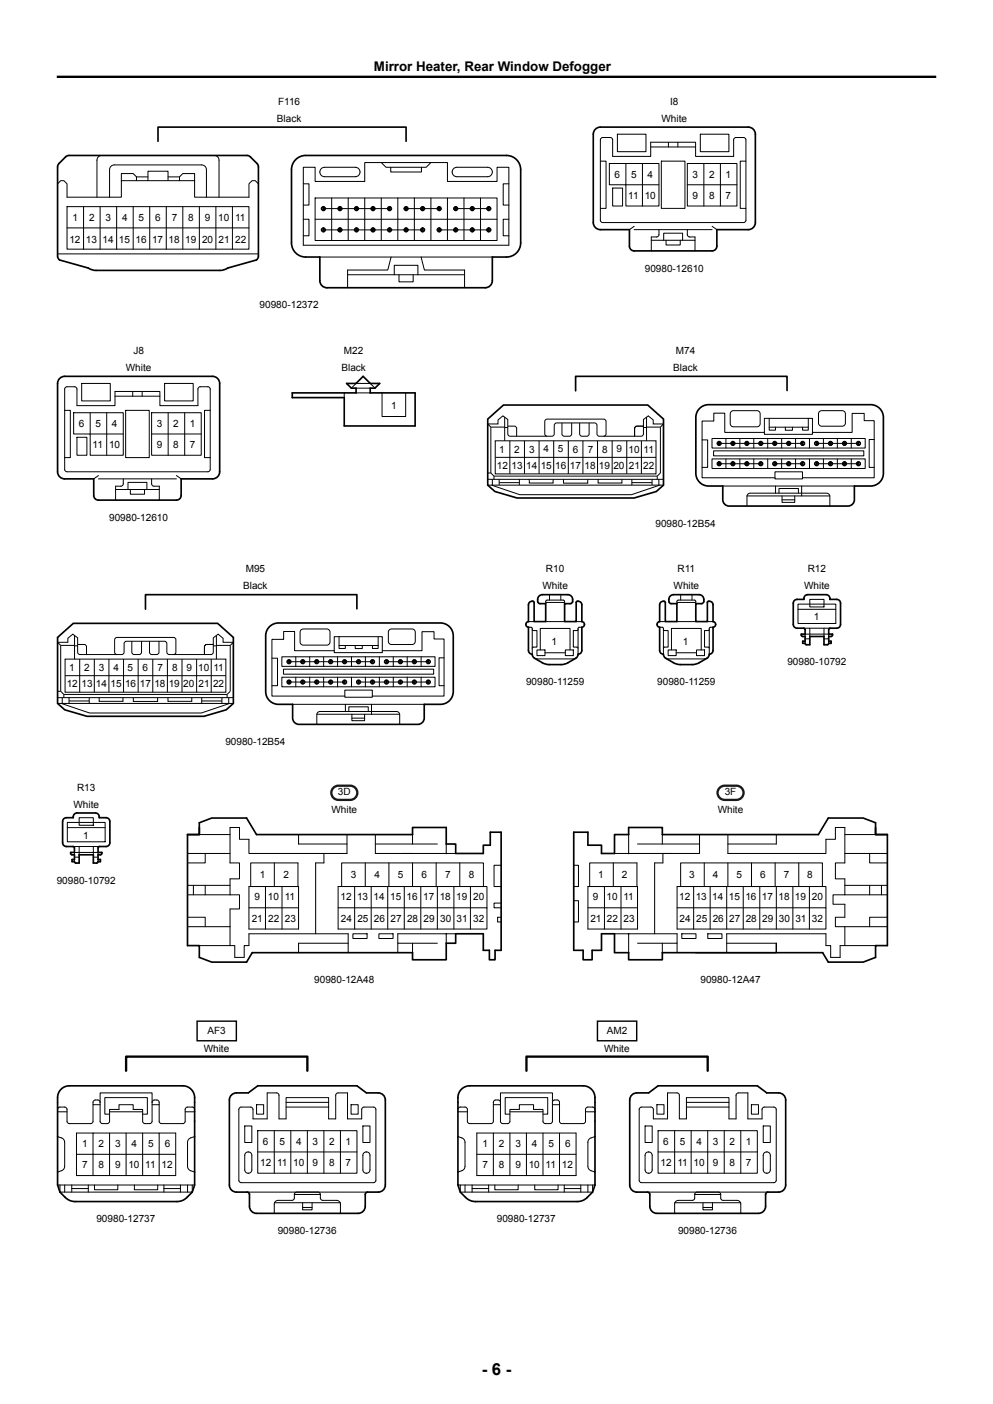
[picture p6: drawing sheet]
<svg xmlns="http://www.w3.org/2000/svg" width="210mm" height="297mm" viewBox="0 0 210 297" stroke-linecap="round" stroke-linejoin="round" font-family="sans-serif">
<g fill="none" stroke="#000" stroke-width=".21">
<path d="M12.2 38.9l.6-.7h.7l.7 .7v2.8h11.5v-3.5h15.5v3.5h11.5v-2.8l.6-.7h.7l.6 .7M21.5 32.9a1 1 0 0 0-1 1v7.8M28.9 38.2v-.8l-.7-.7h-2.5v1.5M28.9 37.4h2.4M31.3 38.2v-2h4.2v2M35.5 37.4h2.5M38 38.2v-.8l.7-.7h2.5v1.5M45.3 32.9a1 1 0 0 1 1 1v7.8M64.1 35.4h2.5v3h10.5v-4h17.5v4h10.5v-3h2.5v16.5h-43.5zM64.1 38.9h1.2v4.5h-1.2M67.9 35.7l.7-.3h6.5a1 1 0 0 1 1 1 1 1 0 0 1-1 1h-6.5a1 1 0 0 1-.9-.6 1 1 0 0 1 .2-1.1zM80.6 34.4l1 1h8.5l1-1"/>
<path d="M82.6 35.4v1h6.5v-1M95.9 35.7l.7-.3h6.5a1 1 0 0 1 1 1 1 1 0 0 1-1 1h-6.5a1 1 0 0 1-.9-.6 1 1 0 0 1 .2-1.1zM107.6 38.9h-1.2v4.5h1.2M127 34.1h1.2v10h-1.2M127 29.3l.5-.2h1.6l.4 .2 .1 3.8h8v-3h9.5v3h8l.1-3.8 .4-.2 1.9 .1 .2 .4v17.2l-.5 .3-30-.1-.2-.4zM128.9 34.6h10.5v9h-7v-4.5h-3.5zM129.6 39.8h2.1v3.8h-2.1zM130.6 28.4h6v3.7h-6zM132.4 34.6v4.5h7M135.9 34.6v9M137.6 31.1h9.5M139.9 34.1h5v10h-5z"/>
<path d="M141.4 30.1v1M143.4 30.1v1M145.4 34.6h10.4v9h-10.4zM145.4 39.1h10.4M148.1 28.4h6v3.7h-6zM148.9 34.6v9M152.4 34.6v9M157.7 34.1h-1.2v10h1.2M12.2 53.7h42.4M14.2 43.7h38.5v9h-38.5zM14.2 48.2h38.5M17.7 43.7v9"/>
<path d="M21.2 43.7v9M23.2 41.7v-5.8a1 1 0 0 1 1-1h18.5a1 1 0 0 1 1 1v5.8M24.7 43.7v9M28.2 43.7v9M31.7 43.7v9M35.2 43.7v9M38.7 43.7v9M42.2 43.7v9M45.7 43.7v9M49.2 43.7v9M64.1 46.4h1.2v3.5h-1.2M66.6 41.9h38.5v9h-38.5z"/>
<path d="M66.6 46.4h38.5M67.6 54.4h36.5M68.3 44.4v-.6h.2v.6M68.3 48.9v-.6h.2v.6M68.4 44.1h14M68.4 48.6h21M70.1 41.9v9M71.8 44.4v-.6h.2v.6M71.8 48.9v-.6h.2v.6M73.5 58.1h24.7M73.6 41.9v9M75.3 44.4v-.6h.2v.6"/>
<path d="M75.3 48.9v-.6h.2v.6M77.1 41.9v9M78.8 44.4v-.6h.2v.6M78.8 48.9v-.6h.2v.6M80.6 41.9v9M82.3 44.4v-.6h.2v.6M82.3 48.9v-.6h.2v.6M82.7 54.4l-.7 2.7h-8.5v3.8M83.4 58.1v-2h5v2M84.1 41.9v9M84.4 58.1v1.5h3v-1.5M85.8 44.4v-.6h.2v.6"/>
<path d="M85.8 48.9v-.6h.2v.6M85.9 44.1h7M87.6 41.9v9M89.1 54.4l.7 2.7h8.4v3.8M89.3 44.4v-.6h.2v.6M89.3 48.9v-.6h.2v.6M91.1 41.9v9M92.8 44.4v-.6h.2v.6M92.8 48.9v-.6h.2v.6M92.9 48.6h10.5M94.6 41.9v9M96.3 44.4v-.6h.2v.6"/>
<path d="M96.3 48.9v-.6h.2v.6M96.4 44.1h7M98.1 41.9v9M99.8 44.4v-.6h.2v.6M99.8 48.9v-.6h.2v.6M100.3 48.6a.45 .45 0 0 1-.6 .4 .45 .45 0 0 1-.2-.7 .45 .45 0 0 1 .8 .1v.2M100.3 44.1a.45 .45 0 0 0-.6-.4 .45 .45 0 0 0-.2 .7 .45 .45 0 0 0 .8 0v-.3M101.6 41.9v9M103.3 44.4v-.6h.2v.6M103.3 48.9v-.6h.2v.6M107.6 46.4h-1.2v3.5h1.2M134.1 47.9l-1 .7"/>
<path d="M134.1 48.6h16.5M137.7 50.8h9.3M139.4 48.6v1l-.3 .5h-1.4v3M140.4 50.8v-1.5h4v1.5M140.9 50.8v1h3v-1M145.4 48.6v1l.2 .5h1.4v3M150.6 47.9l1 .7M13.7 86.8h1.2v10h-1.2M13.7 82.1l.5-.3h1.6l.4 .3 .1 3.7h8v-3h9.5v3h8.1v-3.7l.5-.3 1.8 .1 .3 .4-.1 17.3-.4 .2-30.1-.1-.2-.4zM15.6 87.3h10.5v9h-7v-4.5h-3.5zM16.3 92.5h2.1v3.8h-2.1zM17.3 81.1h6v3.7h-6z"/>
<path d="M19.1 87.3v4.5h7M22.6 87.3v9M24.3 83.8h9.5M26.6 86.8h5v10h-5zM28.1 82.8v1M30.1 82.8v1M32.1 87.3h10.5v9h-10.5zM32.1 91.8h10.5M34.8 81.1h6.1v3.7h-6.1zM35.6 87.3v9M39.1 87.3v9M44.5 86.8h-1.2v10h1.2"/>
<path d="M72.8 83.1v1M74.3 82.1l1-1h3l1 1M75.3 83.1h3M75.3 82.1h3M80.8 83.1v5h5v-5M103.8 90.3l-.7-.6h2.2v-.9l1.1-.8 1 .7v3.1l.2 .4 .3 .1 9.1-.1 .2-.4 .1-2.1 .4-.2h8.3l.3 .5v2l.5 .3h8.8l.4-.3 .1-.2v-3.1l1-.7 1 .8v.9h2.2l-.6 .6M103.8 90.3h2.9M103.8 90.3v9.8M104.7 93.2h34v7h-34zM104.7 96.7h34M106.7 88.2v5M106.7 90.4h.7"/>
<path d="M107.4 90.1h1.4l.4 .3 .1 1.9M107.8 93.2v7M110.9 93.2v7M114 93.2v7M115.7 92.3l-.2-.1-.3-.4v-2.6l.1-.3 .4-.2h12.2l.3 .5v2.6l-.1 .2-.4 .3M117.1 93.2v7M118.8 89.5v2.3l.3 .4 .2 .1h1.1l.4-.3 .1-2.5M120.2 93.2v7M122.6 89.5v2.3l.2 .4 .3 .1h1l.4-.3 .1-2.5M123.3 93.2v7M126.4 93.2v7M129.5 93.2v7"/>
<path d="M132.5 93.2v7M135.6 93.2v7M136.1 90.1h-1.4l-.4 .3-.1 1.9M136.1 90.4h.6M136.7 90.3h3M136.7 88.2v5M139.7 90.3v9.8l-.7 .6M148.5 93.1h1.2v5.8h-1.2M150.6 92.8h32.4v2h-32.4zM150.6 97.1h32.4v2h-32.4zM150.9 95.4h31.8v1h-31.8zM152 94.1v-.6h.2v.6"/>
<path d="M152 98.4v-.6h.2v.6M152.1 98.1h8.8M152.1 93.8h17.6M153.5 92.8v2M153.5 97.1v2M154.6 87.1l.5-.2h5a.67 .67 0 0 1 .7 .6v2.1a.67 .67 0 0 1-.7 .7h-5a.67 .67 0 0 1-.7-.7v-2.1zM154.9 94.1v-.6h.2v.6M154.9 98.4v-.6h.2v.6M156.5 92.8v2M156.5 97.1v2M157.8 94.1v-.6h.2v.6M157.8 98.4v-.6h.2v.6"/>
<path d="M159.4 92.8v2M159.4 97.1v2M160.8 94.1v-.6h.2v.6M160.8 98.4v-.6h.2v.6M161.7 88.5h10.1v3.4h-10.1zM161.7 91.5h-8.4v-4.1h-2.3v1.7h-2.5v12h15.4M162.4 92.8v2M162.4 97.1v2M162.7 88.5v2.5h1.3v-.6M162.7 90.4h8.2M163.7 94.1v-.6h.2v.6M163.7 98.4v-.6h.2v.6"/>
<path d="M163.8 98.1h5.9M163.9 99.8h5.8v1.5h-5.8zM165.3 92.8v2M165.3 97.1v2M166.1 90.4v.6h1.5v-.6M166.7 94.1v-.6h.2v.6M166.7 98.4v-.6h.2v.6M168.2 92.8v2M168.2 97.1v2M169.6 94.1v-.6h.2v.6M169.6 98.4v-.6h.2v.6M170.9 88.5v2.5h-1.2v-.6"/>
<path d="M171.2 92.8v2M171.2 97.1v2M171.8 91.5h8.4v-4.1h2.6v1.6h2.1v12.1h-15.2M172.6 94.1v-.6h.2v.6M172.6 98.4v-.6h.2v.6M172.7 98.1h8.8M172.7 93.8h8.8M173.3 87.1l.5-.2h4.3a.67 .67 0 0 1 .7 .6v2a.68 .68 0 0 1-.7 .7h-4.3a.67 .67 0 0 1-.7-.7v-2zM174.1 92.8v2M174.1 97.1v2M175.5 94.1v-.6h.3v.6M175.5 98.4v-.6h.3v.6"/>
<path d="M177.1 92.8v2M177.1 97.1v2M178.5 94.1v-.6h.2v.6M178.5 98.4v-.6h.2v.6M180 92.8v2M180 97.1v2M181.4 94.1v-.6h.3v.6M181.4 98.4v-.6h.3v.6M184.9 93h-1.1v5.9h1.1M20.8 100.6l-1 .7M20.8 101.3h16.5M24.4 103.5h9.3"/>
<path d="M26.1 101.3v1l-.3 .5h-1.4v3M27.1 103.5v-1.5h4v1.5M27.6 103.5v1h3v-1M32.1 101.3v1l.2 .5h1.4v3M37.3 100.6l1 .7M103.1 101.4h37.2M103.1 102.6h37.2M103.1 100.1h.7M103.8 100.1l.7 .6M103.9 102.6l6 2h23.6l6-2M104.1 101.4v1.2M104.5 100.7h34.5"/>
<path d="M104.5 100.7v.7M105.6 101.4v1.2M105.6 102.1h4.2M109.8 101.4v1.2M111.9 101.4v.8h5.1v-.8M119.2 101.4v.8h5.1v-.8M126.5 101.4v.8h5v-.8M133.6 102.1h4.3M133.6 101.4v1.2M137.9 101.4v1.2M139 100.7v.7M139.3 101.4v1.2"/>
<path d="M152.9 102.8h27.8M158 107.1v-2.1a.68 .68 0 0 1 .6-.7h16.2a.68 .68 0 0 1 .7 .7v2.1M158 104.9h17.5M164 102.8v1.5M164.7 104.3v-1h4.1v1M165.4 104.9v1.4h2.7v-1.4M165.4 105.7h2.7M169.5 102.8v2.1M12.8 136.5l-.6-.6h2.2v-.9l1-.8 1 .7v3.1l.3 .4 .2 .1 9.1-.1 .2-.4 .1-2.1 .4-.2h8.3l.3 .4 .1 2.1 .4 .3h8.8l.4-.3 .1-.2v-3.1l1-.7 1.1 .8v.9h2.2l-.7 .6M12.8 136.5h3M12.8 136.5v9.7M13.8 139.4h34v7h-34z"/>
<path d="M15.8 134.4v5M15.8 136.6h.6M16.4 136.3h1.4l.4 .3 .1 1.9M16.9 139.4v7M19.9 139.4v7M23 139.4v7M24.7 138.5l-.2-.1-.3-.4v-2.7l.1-.2 .4-.3 12.3 .1 .2 .4v2.7l-.1 .2-.4 .3M26.1 139.4v7M27.9 135.7v2.3l.2 .4 .3 .1h1l.5-.3v-2.5M29.2 139.4v7M31.6 135.7v2.3l.3 .4 .2 .1h1l.5-.3v-2.5M32.3 139.4v7"/>
<path d="M35.4 139.4v7M38.5 139.4v7M41.6 139.4v7M44.7 139.4v7M45.1 136.3h-1.4l-.4 .3-.1 1.9M45.1 136.6h.7M45.8 136.5h2.9M45.8 134.4v5M48.7 136.5v9.7l-.7 .7M57.5 139.2h1.2v5.9h-1.2M59.6 138.9h32.4v2.1h-32.4zM61.1 140h17.7"/>
<path d="M62.6 138.9v2.1M63.7 133.3l.4-.2h5a.67 .67 0 0 1 .7 .6v2.1a.67 .67 0 0 1-.7 .7h-5a.67 .67 0 0 1-.6-.7v-2.1zM65.5 138.9v2.1M68.4 138.9v2.1M70.7 134.7h10.2v3.4h-10.2zM70.7 137.7h-8.4v-4.1h-2.3v1.7h-2.5v11.9h15.4M71.4 138.9v2.1M71.7 134.7v2.5h1.3v-.6M71.7 136.6h8.3M74.3 138.9v2.1M75.1 136.6v.6h1.5v-.6M77.3 138.9v2.1"/>
<path d="M80 134.7v2.5h-1.2v-.6M80.2 138.9v2.1M80.9 137.7h8.3v-4.1h2.6v1.6h2.1v12h-15.2M81.7 140h8.9M82.3 133.2l.5-.1h4.3a.67 .67 0 0 1 .7 .6v2a.68 .68 0 0 1-.7 .6h-4.3a.67 .67 0 0 1-.7-.6v-2zM83.2 138.9v2.1M86.1 138.9v2.1M89.1 138.9v2.1M93.9 139.2h-1.1v5.9h1.1M111.8 132.7h.5l.3 .2v5.5M111.8 131.5h1.2M112.6 133.1l.2 .3h.8v3.5h-.8l-.2 .2"/>
<path d="M113.1 139.3l.5 .1h7.7l.5-.1M113.6 137.5h1.7v1.2h-1.7zM114.3 137.5v-4.6h6.3v4.6M115.3 138.1h4.3M115.4 127.7v-.6l.3-.2h3.4l.3 .2v.6M115.4 127.7l.3-.3h3.4l.3 .3M115.4 131.5h4M116.2 125.8v1.1M118.6 125.8v1.1M119.6 137.5h1.7v1.2h-1.7zM121.9 131.5h1.1M122.3 133.1l-.3 .3h-.7v3.5h.7l.3 .2"/>
<path d="M123 132.7h-.5l-.2 .2v5.5M139.6 132.7h.5l.2 .2v5.5M139.6 131.5h1.1M140.3 133.1l.3 .3h.7v3.5h-.7l-.3 .2M140.8 139.3l.5 .1h7.7l.5-.1M141.3 137.5h1.7v1.2h-1.7zM142 137.5v-4.6h6.3v4.6M143 138.1h4.3M143.1 127.7l.1-.6 .2-.2h3.4l.3 .2v.6M143.1 127.7l.3-.3h3.4l.3 .3M143.1 131.5h4M143.9 125.8v1.1"/>
<path d="M146.3 125.8v1.1M147.3 137.5h1.7v1.2h-1.7zM149.6 131.5h1.1M150 133.1l-.3 .3h-.7v3.5h.7l.3 .2M150.7 132.7h-.5l-.2 .2v5.5M168.8 127.8h8v4.1h-8zM168.8 128.9h8M170 132.9h5.6M170.3 135.1h1M170.3 134.6v-.5h5v.5M170.3 135.6v.5M171.3 126.8h3v1.6h-3z"/>
<path d="M171.3 132.9v1.7M174.3 132.9v1.7M174.3 135.1h1M175.3 135.6v.5M12.2 147.6h37.2M12.2 148.8h37.2M12.2 146.2h.6M12.8 146.2l.7 .7M13 148.8l5.9 2h23.7l6-2M13.2 147.6v1.2M13.5 146.9h34.5M13.5 146.9v.7"/>
<path d="M13.8 142.9h34M14.6 147.6v1.2M14.6 148.3h4.3M18.9 147.6v1.2M21 147.6v.8h5v-.8M28.2 147.6v.8h5.1v-.8M35.5 147.6v.8h5.1v-.8M42.7 148.3h4.2M42.7 147.6v1.2M46.9 147.6v1.2M48 146.9v.7M48.4 147.6v1.2"/>
<path d="M59.6 143.3h32.4v2h-32.4zM59.9 141.6h31.8v1h-31.8zM61 140.3v-.6h.2v.6M61 144.6v-.6h.2v.6M61.1 144.3h11.8M61.9 149h27.8M62.6 143.3v2M63.9 140.3v-.6h.2v.6M63.9 144.6v-.6h.2v.6M65.5 143.3v2M66.9 140.3v-.6h.2v.6M66.9 144.6v-.6h.2v.6"/>
<path d="M67 153.2v-2a.68 .68 0 0 1 .7-.7h16.2a.68 .68 0 0 1 .6 .7v2M67 151.1h17.5M68.4 143.3v2M69.8 140.3v-.6h.2v.6M69.8 144.6v-.6h.2v.6M71.4 143.3v2M72.8 140.3v-.6h.2v.6M72.8 144.6v-.6h.2v.6M72.9 146h5.8v1.5h-5.8zM73 149v1.5M73.8 150.5v-1h4.1v1M74.3 143.3v2"/>
<path d="M74.4 151.1v1.4h2.7v-1.4M74.4 151.9h2.7M75.7 140.3v-.6h.2v.6M75.7 144.6v-.6h.2v.6M75.8 144.3h14.8M77.3 143.3v2M78.6 149v2.1M78.7 140.3v-.6h.2v.6M78.7 144.6v-.6h.2v.6M80.2 143.3v2M81.6 140.3v-.6h.2v.6M81.6 144.6v-.6h.2v.6"/>
<path d="M83.2 143.3v2M84.6 140.3v-.6h.2v.6M84.6 144.6v-.6h.2v.6M86.1 143.3v2M87.5 140.3v-.6h.2v.6M87.5 144.6v-.6h.2v.6M89.1 143.3v2M90.5 140.3v-.6h.2v.6M90.5 144.6v-.6h.2v.6M14.2 174h8v4.1h-8zM14.2 175.1h8M15.4 179.1h5.6"/>
<path d="M16.7 173h3v1.6h-3zM16.7 179.1v1.7M19.7 179.1v1.7M42.2 176.5h6.4M63.1 176.5v2h10.3M73.4 176.5v4h-20.8v-3h-2v-2.5h-2v7.5h2v3.4h-2v3.4M79.4 176.5v4h17M79.4 178.5h13.1M87.2 176.5v2M94.4 178.5v2M132.9 176.5v4M134.8 178.5h13.1"/>
<path d="M140.1 176.5v2M147.9 176.5v4h-17.9M153.9 176.5v4h20.8v-3h2v-2.5h2v7.5h-2v3.4h2v3.4M164.2 176.5v2h-10.3M178.7 176.5h6.5M15.7 180.8v-.5h5v.5M15.7 181.8v.5M15.7 181.3h1M19.7 181.3h1M20.7 181.8v.5M39.7 194h3.7v2M39.7 180.5h8.9"/>
<path d="M39.7 196h8.9M39.7 187.3h8.9M39.7 189.3h8.9M40.9 187.3v2M43.4 180.5v2h-3.7M43.4 187.3v2M48.6 189.3h2v3h-2v7.7M52.6 187.5h10.5v9h-10.5zM52.6 192h10.5M53 187.5v-5h10v5M56.1 187.5v9M58 182.5v5"/>
<path d="M59.6 187.5v9M68.5 180.5v2h-1.7v15M71.5 192h31.5v4.5h-31.5v-9h31.5v4.5M72.3 187.5v-5h29.9v5M73.6 199.5h-10.5v2M74.6 197.5h3v1h-3zM75 187.5v9M77.2 182.5v5M78.5 187.5v9M80.1 197.5h3v1h-3zM82 187.5v9M82.2 182.5v5"/>
<path d="M84.1 199.5v2M85.5 187.5v9M86.1 180.5h.1M87.2 182.5v5M87.2 199.5v2M89 187.5v9M92.2 182.5v5M92.5 187.5v9M94.4 197.5v2M96 187.5v9M96.4 197.5h-12.3v2h8.4M97.2 182.5v5"/>
<path d="M99.5 187.5v9M106 183h-1.5v4.5h1.5M106 191h-1.5v1h1.5M106 194h-.8v1h.8M121.3 190.5h1v4.5h-1M121.3 183h1v4.5h-1M124.3 187.5h10.5v9h-10.5zM124.3 192h10.5M124.7 187.5v-5h10v5M127.8 187.5v9M129.7 182.5v5M130 197.5h13.2v2h-8.4"/>
<path d="M131.3 187.5v9M132.9 197.5v4M140.1 199.5v2M140.2 180.5v2h-1.8v15M141.2 180.5h.1M143.2 192h31.5v4.5h-31.5v-9h31.5v4.5M143.2 199.5v2M143.9 187.5v-5h30v5M144.2 197.5h3v1h-3zM146.7 187.5v9M148.9 182.5v5M149.7 197.5h3v1h-3z"/>
<path d="M150.2 187.5v9M153.7 199.5h10.5M153.7 187.5v9M153.9 182.5v5M157.2 187.5v9M158.9 182.5v5M160.7 187.5v9M163.9 182.5v5M164.2 199.5v2h-17.1M164.2 187.5v9M164.2 199.5v2M167.7 187.5v9"/>
<path d="M168.9 182.5v5M171.2 187.5v9M178.7 189.3h-2.5v2h2.5v2.7h-2v2h2M178.7 180.5h9M178.7 196h9M178.7 187.3h9M178.7 189.3h9M178.7 196v4M183.9 180.5v2h3.8M183.9 187.3v2M186.4 187.3v2M187.7 194h-3.8v2"/>
<path d="M42.2 200h7.4v2.5h2v-2.5h1v-2.5h21v4M185.2 200h-7.5v2.5h-2v-2.5h-1v-2.5h-21v4M12.2 235.2h2M19.7 239.7h-3.5v9h3.5M19.7 233.7h1.5M21.2 233.2v4l.2 .4 1.3 .1 .4-.3 .1-2.7h2v-1h3v1h2v2.5v.2l.5 .3h1l.4-.3 .1-4.2M21.2 233.2l-.1-.3a.97 .97 0 0 0-1.4 0v4.3l-.3 .4-.2 .1-4.8-.1-.2-.4-.1-2.8-.4-.2h-1l-.5 .2v.3M21.2 233.2v-2h11v2M23.2 235.7h-1v-3.5h9v3.5h-1M23.2 239.7v9M23.2 235.2h7M26.7 239.7v9"/>
<path d="M30.2 239.7v9M32.2 233.2v-.3a.97 .97 0 0 1 1.4 0l.1 4.3 .2 .4 .3 .1 4.7-.1 .3-.4v-2.8l.5-.2h1l.4 .2 .1 .3M32.2 233.7h1.5M33.7 239.7h3.5v9h-3.5M39.2 235.2h2M50.6 234.4l.4-.2 2.3 .1 .2 .4v2h3v-5.5h2l.4 .2 .1 5.3h1.5v-4.5h9v4.5h1.5v-5l.1-.3 .4-.2h2v5.5h3v-2l.2-.4h2.5l.3 .4-.1 15.2-.4 .3-28.2-.1-.3-.4zM51.8 238.2h1.5v3.5h-1.5zM54.3 233.7h1.5v2h-1.5zM54.5 239.2h21v9h-21zM58 239.2v9M60.5 234.2h9M60.5 233.2h9"/>
<path d="M61.5 239.2v9M65 239.2v9M68.5 239.2v9M72 239.2v9M74.2 233.7h1.5v2h-1.5zM76.7 238.2h1.5v3.5h-1.5zM96.8 235.2h2M104.3 239.7h-3.5v9h3.5M104.3 233.7h1.5M105.8 233.2v4l.3 .4 1.2 .1 .5-.3v-2.7h2v-1h3v1h2v2.5l.1 .2 .4 .3h1l.5-.3v-4.2M105.8 233.2v-.3a.97 .97 0 0 0-1.4 0l-.1 4.3-.2 .4-.3 .1-4.7-.1-.3-.4v-2.8l-.5-.2h-1l-.4 .2-.1 .3M105.8 233.2v-2h11v2"/>
<path d="M107.8 235.7h-1v-3.5h9v3.5h-1M107.8 235.2h7M107.8 239.7v9M111.3 239.7v9M114.8 239.7v9M116.8 233.2l.1-.3a.97 .97 0 0 1 1.4 0v4.3l.3 .4 .2 .1 4.8-.1 .2-.4 .1-2.8 .4-.2h1l.5 .2v.3M116.8 233.7h1.5M118.3 239.7h3.5v9h-3.5M123.8 235.2h2M135.2 234.4l.5-.2 2.2 .1 .3 .4v2h3v-5.5h2l.4 .2 .1 5.3h1.5v-4.5h9v4.5h1.5v-5v-.3l.5-.2h2v5.5h3v-2l.2-.4h2.5l.3 .4-.1 15.2-.4 .3-28.3-.1-.2-.4zM136.4 238.2h1.5v3.5h-1.5zM138.9 233.7h1.5v2h-1.5z"/>
<path d="M139.2 239.2h21v9h-21zM142.7 239.2v9M145.2 234.2h9M145.2 233.2h9M146.2 239.2v9M149.7 239.2v9M153.2 239.2v9M156.7 239.2v9M158.9 233.7h1.5v2h-1.5zM161.4 238.2h1.5v3.5h-1.5zM12.2 240.4a1.55 1.55 0 0 1 1.4 .9l.1 5.4a.98 .98 0 0 1-.7 1l-.8 .2M12.2 250.7h29"/>
<path d="M12.7 250.7v1.5h28v-1.5M13.7 250.7v1.5M15.2 251.4h3.5M15.2 250.7v1.5M16.2 244.2h3.5M18.7 250.7v1.5M19.7 244.2h14v4.5h-14zM19.7 244.2v-4.5h14v4.5h3.5M20 250.7v1h4.9v-1M28.4 250.7v1h5v-1M34.7 251.4h3.5M34.7 250.7v1.5"/>
<path d="M38.2 250.7v1.5M39.7 250.7v1.5M41.2 240.4a1.55 1.55 0 0 0-1.5 .9v5.4a.98 .98 0 0 0 .6 1l.9 .2M52 243.9l.6-.2a.7 .7 0 0 1 .7 .7v3.1a.75 .75 0 0 1-.8 .7 .75 .75 0 0 1-.7-.7v-3.1zM52.3 252.2h25.4M54.5 243.7h21M58 254.4h14M62.3 252.7v.7l-.3 .5h-3.2a.8 .8 0 0 0-.8 .8v2M62.3 252.7h5.4M62.8 252.2l-.5 .2v.3M64 254.4v1h2v-1M64 255.4v.5h2v-.5"/>
<path d="M67.2 252.2h.3l.2 .5M67.7 252.7v.7l.3 .5h3.2a.8 .8 0 0 1 .8 .8v2M76.9 243.9l.6-.2a.7 .7 0 0 1 .7 .7v3.1a.75 .75 0 0 1-.7 .7 .75 .75 0 0 1-.8-.7v-3.1zM96.8 240.4a1.55 1.55 0 0 1 1.5 .9v5.4a.98 .98 0 0 1-.6 1l-.9 .2M96.8 250.7h29M97.3 250.7v1.5h28v-1.5M98.3 250.7v1.5M99.8 251.4h3.5M99.8 250.7v1.5M100.8 244.2h3.5M103.3 250.7v1.5M104.3 244.2h14v4.5h-14z"/>
<path d="M104.3 244.2v-4.5h14v4.5h3.5M104.6 250.7v1h5v-1M113.1 250.7v1h4.9v-1M119.3 251.4h3.5M119.3 250.7v1.5M122.8 250.7v1.5M124.3 250.7v1.5M125.8 240.4a1.55 1.55 0 0 0-1.4 .9l-.1 5.4a.98 .98 0 0 0 .7 1l.8 .2M136.6 243.9l.6-.2a.7 .7 0 0 1 .7 .7v3.1a.75 .75 0 0 1-.7 .7 .75 .75 0 0 1-.8-.7v-3.1zM136.9 252.2h25.5M139.2 243.7h21M142.7 254.4h14"/>
<path d="M146.9 252.7v.7l-.2 .5h-3.2a.8 .8 0 0 0-.8 .8v2M146.9 252.7h5.5M147.4 252.2l-.4 .2-.1 .3M148.7 254.4v1h2v-1M148.7 255.4v.5h2v-.5M151.9 252.2l.4 .2 .1 .3M152.4 252.7v.7l.3 .5h3.2a.8 .8 0 0 1 .8 .8v2M161.6 243.9l.6-.2a.7 .7 0 0 1 .7 .7v3.1a.75 .75 0 0 1-.7 .7 .75 .75 0 0 1-.8-.7v-3.1z"/>
<circle cx="68.4" cy="48.6" r=".45"/>
<circle cx="68.4" cy="48.6" r=".34"/>
<circle cx="68.4" cy="44.1" r=".45"/>
<circle cx="68.4" cy="44.1" r=".34"/>
<circle cx="71.9" cy="48.6" r=".45"/>
<circle cx="71.9" cy="48.6" r=".34"/>
<circle cx="71.9" cy="44.1" r=".45"/>
<circle cx="71.9" cy="44.1" r=".34"/>
<circle cx="75.4" cy="48.6" r=".45"/>
<circle cx="75.4" cy="48.6" r=".34"/>
<circle cx="75.4" cy="44.1" r=".45"/>
<circle cx="75.4" cy="44.1" r=".34"/>
<circle cx="78.9" cy="48.6" r=".45"/>
<circle cx="78.9" cy="48.6" r=".34"/>
<circle cx="78.9" cy="44.1" r=".45"/>
<circle cx="78.9" cy="44.1" r=".34"/>
<circle cx="82.4" cy="48.6" r=".45"/>
<circle cx="82.4" cy="48.6" r=".34"/>
<circle cx="82.4" cy="44.1" r=".45"/>
<circle cx="82.4" cy="44.1" r=".34"/>
<circle cx="85.9" cy="48.6" r=".45"/>
<circle cx="85.9" cy="48.6" r=".34"/>
<circle cx="85.9" cy="44.1" r=".45"/>
<circle cx="85.9" cy="44.1" r=".34"/>
<circle cx="89.4" cy="48.6" r=".45"/>
<circle cx="89.4" cy="48.6" r=".34"/>
<circle cx="89.4" cy="44.1" r=".45"/>
<circle cx="89.4" cy="44.1" r=".34"/>
<circle cx="92.9" cy="48.6" r=".45"/>
<circle cx="92.9" cy="48.6" r=".34"/>
<circle cx="92.9" cy="44.1" r=".45"/>
<circle cx="92.9" cy="44.1" r=".34"/>
<circle cx="96.4" cy="48.6" r=".45"/>
<circle cx="96.4" cy="48.6" r=".34"/>
<circle cx="96.4" cy="44.1" r=".45"/>
<circle cx="96.4" cy="44.1" r=".34"/>
<circle cx="99.9" cy="48.6" r=".34"/>
<circle cx="99.9" cy="44.1" r=".34"/>
<circle cx="103.4" cy="48.6" r=".45"/>
<circle cx="103.4" cy="48.6" r=".34"/>
<circle cx="103.4" cy="44.1" r=".45"/>
<circle cx="103.4" cy="44.1" r=".34"/>
<circle cx="152.1" cy="98.1" r=".45"/>
<circle cx="152.1" cy="93.8" r=".45"/>
<circle cx="152.1" cy="93.8" r=".35"/>
<circle cx="152.1" cy="98.1" r=".35"/>
<circle cx="155" cy="98.1" r=".45"/>
<circle cx="155" cy="93.8" r=".45"/>
<circle cx="155" cy="93.8" r=".35"/>
<circle cx="155" cy="98.1" r=".35"/>
<circle cx="157.9" cy="98.1" r=".45"/>
<circle cx="157.9" cy="93.8" r=".45"/>
<circle cx="157.9" cy="93.8" r=".35"/>
<circle cx="157.9" cy="98.1" r=".35"/>
<circle cx="160.9" cy="98.1" r=".45"/>
<circle cx="160.9" cy="93.8" r=".45"/>
<circle cx="160.9" cy="98.1" r=".35"/>
<circle cx="160.9" cy="93.8" r=".35"/>
<circle cx="163.8" cy="98.1" r=".45"/>
<circle cx="163.8" cy="93.8" r=".45"/>
<circle cx="163.8" cy="93.8" r=".35"/>
<circle cx="163.8" cy="98.1" r=".35"/>
<circle cx="166.8" cy="98.1" r=".45"/>
<circle cx="166.8" cy="93.8" r=".45"/>
<circle cx="166.8" cy="93.8" r=".35"/>
<circle cx="166.8" cy="98.1" r=".35"/>
<circle cx="169.7" cy="98.1" r=".45"/>
<circle cx="169.7" cy="93.8" r=".45"/>
<circle cx="169.7" cy="98.1" r=".35"/>
<circle cx="169.7" cy="93.8" r=".35"/>
<circle cx="172.7" cy="98.1" r=".35"/>
<circle cx="172.7" cy="93.8" r=".35"/>
<circle cx="172.7" cy="98.1" r=".45"/>
<circle cx="172.7" cy="93.8" r=".45"/>
<circle cx="175.6" cy="98.1" r=".45"/>
<circle cx="175.6" cy="93.8" r=".45"/>
<circle cx="175.6" cy="98.1" r=".35"/>
<circle cx="175.6" cy="93.8" r=".35"/>
<circle cx="178.6" cy="98.1" r=".45"/>
<circle cx="178.6" cy="93.8" r=".45"/>
<circle cx="178.6" cy="98.1" r=".35"/>
<circle cx="178.6" cy="93.8" r=".35"/>
<circle cx="181.5" cy="98.1" r=".35"/>
<circle cx="181.5" cy="93.8" r=".35"/>
<circle cx="181.5" cy="98.1" r=".45"/>
<circle cx="181.5" cy="93.8" r=".45"/>
<circle cx="61.1" cy="140" r=".45"/>
<circle cx="61.1" cy="140" r=".35"/>
<circle cx="64" cy="140" r=".45"/>
<circle cx="64" cy="140" r=".35"/>
<circle cx="67" cy="140" r=".45"/>
<circle cx="67" cy="140" r=".35"/>
<circle cx="69.9" cy="140" r=".45"/>
<circle cx="69.9" cy="140" r=".35"/>
<circle cx="72.9" cy="140" r=".45"/>
<circle cx="72.9" cy="140" r=".35"/>
<circle cx="75.8" cy="140" r=".45"/>
<circle cx="75.8" cy="140" r=".35"/>
<circle cx="78.8" cy="140" r=".45"/>
<circle cx="78.8" cy="140" r=".35"/>
<circle cx="81.7" cy="140" r=".35"/>
<circle cx="81.7" cy="140" r=".45"/>
<circle cx="84.7" cy="140" r=".45"/>
<circle cx="84.7" cy="140" r=".35"/>
<circle cx="87.6" cy="140" r=".45"/>
<circle cx="87.6" cy="140" r=".35"/>
<circle cx="90.6" cy="140" r=".35"/>
<circle cx="90.6" cy="140" r=".45"/>
<circle cx="61.1" cy="144.3" r=".45"/>
<circle cx="61.1" cy="144.3" r=".35"/>
<circle cx="64" cy="144.3" r=".45"/>
<circle cx="64" cy="144.3" r=".35"/>
<circle cx="67" cy="144.3" r=".45"/>
<circle cx="67" cy="144.3" r=".35"/>
<circle cx="69.9" cy="144.3" r=".45"/>
<circle cx="69.9" cy="144.3" r=".35"/>
<circle cx="72.9" cy="144.3" r=".45"/>
<circle cx="72.9" cy="144.3" r=".35"/>
<circle cx="75.8" cy="144.3" r=".45"/>
<circle cx="75.8" cy="144.3" r=".35"/>
<circle cx="78.8" cy="144.3" r=".45"/>
<circle cx="78.8" cy="144.3" r=".35"/>
<circle cx="81.7" cy="144.3" r=".35"/>
<circle cx="81.7" cy="144.3" r=".45"/>
<circle cx="84.7" cy="144.3" r=".45"/>
<circle cx="84.7" cy="144.3" r=".35"/>
<circle cx="87.6" cy="144.3" r=".45"/>
<circle cx="87.6" cy="144.3" r=".35"/>
<circle cx="90.6" cy="144.3" r=".35"/>
<circle cx="90.6" cy="144.3" r=".45"/>
</g>
<g fill="none" stroke="#000" stroke-width=".35">
<path d="M13.9 33.2l.7-.3h37.6l.5 .1 1.7 1.6 .2 .7v18.9l-.1 .4-.3 .4-6 1.7-1 .4-.7 .1h-26.5l-7.4-2.2-.3-.4-.1-.4v-18.9l.3-.7zM33.4 29.9v-3h52.5v3M62.3 34a2.99 2.99 0 0 1 2.3-1.1h42.5a3 3 0 0 1 3 3v15.5a3 3 0 0 1-3 3h-3v5a1.5 1.5 0 0 1-1.5 1.5h-33.5a1.5 1.5 0 0 1-1.5-1.5v-5h-3a3 3 0 0 1-3-3v-15.5l.1-.7zM126.1 27.2l.9-.3h31.2a1.5 1.5 0 0 1 1.5 1.5v18.7a1.5 1.5 0 0 1-1.5 1.5h-6.6v3.5a1 1 0 0 1-1 1h-16.5a1 1 0 0 1-1-1v-3.5h-6.1a1.5 1.5 0 0 1-1.5-1.5v-18.7v-.5zM12.8 79.9l.9-.3h31.3a1.5 1.5 0 0 1 1.5 1.5v18.7a1.5 1.5 0 0 1-1.5 1.5h-6.7v3.5a1 1 0 0 1-1 1h-16.5a1 1 0 0 1-1-1v-3.5h-6.1a1.5 1.5 0 0 1-1.5-1.5v-18.7l.1-.5zM61.8 83.1h13.5v-1h-1l-1-1h2l1.5-1.5 1.5 1.5h2l-1 1h-1v1h9.5v7h-15v-6h-11zM103.1 88.7l3.4-3h30.5l3.3 3v13.9l-1.5 1.4-4.7 1.3h-24.7l-4.7-1.3-1.6-1.4zM148.2 86.2l1-.5 .7-.1h34.2a2.7 2.7 0 0 1 2.7 2.7v11.8a2.7 2.7 0 0 1-2.7 2.7h-3.4v2.9a1.35 1.35 0 0 1-1.4 1.4h-25.1a1.35 1.35 0 0 1-1.3-1.4l-.1-2.9h-2.9a2.7 2.7 0 0 1-2.7-2.7v-11.8a2.7 2.7 0 0 1 1-2.1zM166.4 82.6v-3h-44.7v3.1M12.2 134.8l3.3-2.9h30.5l3.4 2.9v14l-1.6 1.4-4.7 1.3h-24.7l-4.7-1.3-1.5-1.4zM57.2 132.4l1.1-.5 .6-.1h34.3a2.7 2.7 0 0 1 2.7 2.7v11.8a2.7 2.7 0 0 1-2.7 2.7h-3.5v2.9a1.35 1.35 0 0 1-1.3 1.3h-25.2a1.35 1.35 0 0 1-1.3-1.3v-2.9h-3a2.7 2.7 0 0 1-2.7-2.7v-11.8a2.7 2.7 0 0 1 1-2.1zM75.5 128.8v-3h-44.7v3.1"/>
<path d="M111.8 131.5v-3.6a.69 .69 0 0 1 .4-.6 .69 .69 0 0 1 .8 .1v4.1h2.4v-3.8l-1.4-.1a1.13 1.13 0 0 1 .7-1.8h5.4a1.1 1.1 0 0 1 1 .7 1.1 1.1 0 0 1-.2 1.1l-1.5 .1v3.8h2.5v-4.1l.2-.2a.79 .79 0 0 1 .9 .7v3.6M111.8 132.7v4.9a.8 .8 0 0 0 .8 .8l.1 .5 .4 .4a6.1 6.1 0 0 0 2.7 1.3h3.2a6.1 6.1 0 0 0 2.8-1.3l.3-.4 .2-.5a.8 .8 0 0 0 .7-.8v-4.9M111.8 131.5a.6 .6 0 0 0-.6 .6 .6 .6 0 0 0 .6 .6M123 131.5a.6 .6 0 0 1 .6 .6 .6 .6 0 0 1-.6 .6M139.5 131.5v-3.6a.69 .69 0 0 1 .4-.6 .69 .69 0 0 1 .8 .1v4.1h2.4v-3.8l-1.4-.1a1.13 1.13 0 0 1 .7-1.8h5.4a1.1 1.1 0 0 1 1 .7 1.1 1.1 0 0 1-.2 1.1l-1.5 .1v3.8h2.5v-4.1l.2-.2a.79 .79 0 0 1 1 .7v3.6M139.5 132.7v4.9a.8 .8 0 0 0 .8 .8l.1 .5 .4 .4a6.1 6.1 0 0 0 2.7 1.3h3.3a6.1 6.1 0 0 0 2.7-1.3l.4-.4 .1-.5a.8 .8 0 0 0 .8-.8v-4.9M139.6 131.5a.6 .6 0 0 0-.6 .6 .6 .6 0 0 0 .6 .6M150.7 131.5a.6 .6 0 0 1 .6 .6 .6 .6 0 0 1-.6 .6M168 127l.6-.2h1.4a.84 .84 0 0 1 .8-1h3.9a.83 .83 0 0 1 .8 1h1.5a.8 .8 0 0 1 .8 .8v4.5a.8 .8 0 0 1-.8 .8h-1.4l-.3 .1v1.1h.8l-.2 .5h-.6v1h.5v.5h-.5l-.3 .3h-.7v-1.8h-3v1.8h-.7l-.3-.3h-.5v-.5h.5v-1h-.7l-.1-.3v-.2h.8l-.1-1.1-.2-.1h-1.4a.8 .8 0 0 1-.8-.8v-4.5zM13.5 173.2l.5-.2h1.5a.84 .84 0 0 1 .8-1h3.9a.83 .83 0 0 1 .8 1h1.4a.8 .8 0 0 1 .8 .8v4.5a.8 .8 0 0 1-.8 .8h-1.4l-.2 .1-.1 1.1h.8l-.1 .5h-.7v1h.5v.5h-.5l-.3 .3h-.7v-1.8h-3v1.8h-.7l-.3-.3h-.5v-.5h.5v-1h-.6l-.2-.3v-.2h.8v-1.1l-.3-.1h-1.4a.8 .8 0 0 1-.8-.8v-4.5zM42.2 174l2.6-1h7.3l2.1 3.5h33v-1.5h7.2v3.5h2v2h5.8v-1.7h1.5v-2.8h2.3v25h-1.3v2h-1.2v-2h-1.3v-3.5h-5.8v2h-2v3.5h-7.2v-1.5h-33.9l-1.2 2h-7.3l-2.6-1v-2.5h-2.5v-23.5h2.5zM42.2 175v1.5h-2.5"/>
<path d="M121.3 176h3v2.8h2.9v1.7h2.8v-4h2.9v-1.5h7.2v1.5h33l2.1-3.5h7.3l2.7 1v2.5h2.5v23.5h-2.5v2.5l-2.7 1h-7.3l-1.2-2h-33.9v1.5h-7.2v-1.5h-2.9v-4h-2.8v3.5h-2v2h-1.9v-2h-2zM185.2 175v1.5h2.5M94.4 197.5h.1M94.4 180.5h.1M132.9 197.5h.1M132.9 180.5h.1M13.1 230.2l1-.4 .6-.1h24a2.5 2.5 0 0 1 2.5 2.5v18.5l-.5 1.5a4 4 0 0 1-3.3 2h-21.5l-.9-.2a4.6 4.6 0 0 1-2.8-3.3v-18.5a2.49 2.49 0 0 1 .9-2zM48.8 231.8l.7-.5 3-.1 2-1.5h21l2 1.5h2.5a1.5 1.5 0 0 1 1.5 1.5v18a1.5 1.5 0 0 1-1.5 1.5h-2.3l-.4 .2-.1 2.8a1.5 1.5 0 0 1-1.5 1.5h-21.4a1.5 1.5 0 0 1-1.5-1.5l-.1-2.8-.4-.2h-2.3a1.5 1.5 0 0 1-1.5-1.5v-18zM97.8 230.2l1-.4 .5-.1h24a2.5 2.5 0 0 1 2.5 2.5v18.5l-.5 1.5a4 4 0 0 1-3.2 2h-21.5l-1-.2a4.6 4.6 0 0 1-2.8-3.3v-18.5a2.49 2.49 0 0 1 1-2zM133.5 231.8l.7-.5 3-.1 2-1.5h21l2 1.5h2.5a1.5 1.5 0 0 1 1.5 1.5v18a1.5 1.5 0 0 1-1.5 1.5h-2.3l-.4 .2-.1 2.8a1.5 1.5 0 0 1-1.5 1.5h-21.5a1.5 1.5 0 0 1-1.5-1.5v-2.8l-.5-.2h-2.2a1.5 1.5 0 0 1-1.5-1.5v-18z"/>
</g>
<path d="M70.4 166.8l.7-.5 3-.1a1.5 1.5 0 0 1 1.5 1.5 1.5 1.5 0 0 1-1.5 1.5h-2.5a1.5 1.5 0 0 1-1.4-.8 1.5 1.5 0 0 1 .2-1.6zM152 166.8l.8-.5 2.9-.1a1.5 1.5 0 0 1 1.5 1.5 1.5 1.5 0 0 1-1.5 1.5h-2.5a1.5 1.5 0 0 1-1.3-.8 1.5 1.5 0 0 1 .1-1.6z" fill="none" stroke="#1b1c20" stroke-width=".49"/>
<path d="M41.7 216h8.3v4.2h-8.3zM126.3 216h8.3v4.2h-8.3z" fill="none" stroke="#000" stroke-width=".3"/>
<path d="M26.7 226.5v-3h38.3v3M111.3 226.5v-3h38.4v3" fill="none" stroke="#000" stroke-width=".49"/>
<path d="M12 16.2h186" fill="none" stroke="#000" stroke-width=".5"/>
<text font-size="3.5" x="101.9" y="290.9">- 6 -</text>
<text font-size="2.8" x="79.1" y="15.1">Mirror Heater, Rear Window Defogger</text>
<g font-size="2.1">
<text x="58.8" y="22.2">F116</text>
<text x="141.7" y="22.2">I8</text>
<text x="58.6" y="25.7">Black</text>
<text x="139.9" y="25.7">White</text>
<text x="130" y="37.6">6</text>
<text x="133.5" y="37.6">5</text>
<text x="137" y="37.6">4</text>
<text x="146.4" y="37.6">3</text>
<text x="149.9" y="37.6">2</text>
<text x="153.4" y="37.6">1</text>
<text x="15.3" y="46.8">1</text>
<text x="18.8" y="46.8">2</text>
<text x="22.3" y="46.8">3</text>
<text x="25.8" y="46.8">4</text>
<text x="29.3" y="46.8">5</text>
<text x="32.8" y="46.8">6</text>
<text x="36.3" y="46.8">7</text>
<text x="39.8" y="46.8">8</text>
<text x="43.3" y="46.8">9</text>
<text x="46.2" y="46.8">10</text>
<text x="49.7" y="46.8">11</text>
<text x="132.9" y="42.1">11</text>
<text x="136.3" y="42.1">10</text>
<text x="146.4" y="42.1">9</text>
<text x="149.9" y="42.1">8</text>
<text x="153.4" y="42.1">7</text>
<text x="14.7" y="51.3">12</text>
<text x="18.2" y="51.3">13</text>
<text x="21.7" y="51.3">14</text>
<text x="25.2" y="51.3">15</text>
<text x="28.7" y="51.3">16</text>
<text x="32.2" y="51.3">17</text>
<text x="35.7" y="51.3">18</text>
<text x="39.2" y="51.3">19</text>
<text x="42.7" y="51.3">20</text>
<text x="46.2" y="51.3">21</text>
<text x="49.7" y="51.3">22</text>
<text x="136.4" y="57.4">90980-12610</text>
<text x="54.9" y="65.2">90980-12372</text>
<text x="28.2" y="74.9">J8</text>
<text x="72.7" y="74.9">M22</text>
<text x="142.9" y="74.9">M74</text>
<text x="26.6" y="78.5">White</text>
<text x="72.2" y="78.5">Black</text>
<text x="142.4" y="78.5">Black</text>
<text x="82.7" y="86.5">1</text>
<text x="16.7" y="90.3">6</text>
<text x="19.6" y="94.8">11</text>
<text x="20.2" y="90.3">5</text>
<text x="23.1" y="94.8">10</text>
<text x="23.7" y="90.3">4</text>
<text x="33.2" y="94.8">9</text>
<text x="33.2" y="90.3">3</text>
<text x="36.7" y="94.8">8</text>
<text x="36.7" y="90.3">2</text>
<text x="40.2" y="94.8">7</text>
<text x="40.2" y="90.3">1</text>
<text x="105.6" y="95.8">1</text>
<text x="108.8" y="95.7">2</text>
<text x="111.9" y="95.8">3</text>
<text x="115" y="95.7">4</text>
<text x="118" y="95.7">5</text>
<text x="121.1" y="95.7">6</text>
<text x="124.3" y="95.8">7</text>
<text x="127.3" y="95.8">8</text>
<text x="130.4" y="95.7">9</text>
<text x="132.9" y="95.8">10</text>
<text x="136.1" y="95.8">11</text>
<text x="105.1" y="99.2">12</text>
<text x="108.2" y="99.2">13</text>
<text x="111.3" y="99.2">14</text>
<text x="114.3" y="99.2">15</text>
<text x="117.4" y="99.2">16</text>
<text x="120.5" y="99.2">17</text>
<text x="123.6" y="99.2">18</text>
<text x="126.7" y="99.2">19</text>
<text x="129.7" y="99.2">20</text>
<text x="133" y="99.2">21</text>
<text x="136" y="99.2">22</text>
<text x="23.1" y="110.2">90980-12610</text>
<text x="138.6" y="111.4">90980-12B54</text>
<text x="51.4" y="124.6">Black</text>
<text x="52" y="121.1">M95</text>
<text x="114.7" y="124.6">White</text>
<text x="115.5" y="121.1">R10</text>
<text x="142.4" y="124.6">White</text>
<text x="143.3" y="121.1">R11</text>
<text x="170.1" y="124.6">White</text>
<text x="170.8" y="121.1">R12</text>
<text x="172.1" y="131.2">1</text>
<text x="116.7" y="136.4">1</text>
<text x="144.4" y="136.4">1</text>
<text x="14.6" y="142">1</text>
<text x="17.8" y="141.9">2</text>
<text x="20.9" y="142">3</text>
<text x="24" y="141.9">4</text>
<text x="27" y="141.9">5</text>
<text x="30.1" y="141.9">6</text>
<text x="33.3" y="142">7</text>
<text x="36.4" y="141.9">8</text>
<text x="39.4" y="141.9">9</text>
<text x="41.9" y="142">10</text>
<text x="45.1" y="141.9">11</text>
<text x="166.5" y="140.8">90980-10792</text>
<text x="14.1" y="145.4">12</text>
<text x="17.2" y="145.4">13</text>
<text x="20.3" y="145.4">14</text>
<text x="23.4" y="145.4">15</text>
<text x="26.4" y="145.4">16</text>
<text x="29.6" y="145.4">17</text>
<text x="32.6" y="145.4">18</text>
<text x="35.7" y="145.4">19</text>
<text x="38.7" y="145.4">20</text>
<text x="42" y="145.4">21</text>
<text x="45.1" y="145.4">22</text>
<text x="111.2" y="145">90980-11259</text>
<text x="139" y="145">90980-11259</text>
<text x="47.7" y="157.6">90980-12B54</text>
<text x="16.3" y="167.3">R13</text>
<text x="15.5" y="170.8">White</text>
<text x="70.1" y="171.9">White</text>
<text x="71.5" y="168.2">3D</text>
<text x="151.8" y="171.9">White</text>
<text x="153.3" y="168.2">3F</text>
<text x="17.6" y="177.4">1</text>
<text x="54.9" y="185.7">1</text>
<text x="59.9" y="185.7">2</text>
<text x="74.2" y="185.7">3</text>
<text x="79.2" y="185.7">4</text>
<text x="84.2" y="185.7">5</text>
<text x="89.2" y="185.7">6</text>
<text x="94.2" y="185.7">7</text>
<text x="99.2" y="185.7">8</text>
<text x="126.5" y="185.7">1</text>
<text x="131.5" y="185.7">2</text>
<text x="145.7" y="185.7">3</text>
<text x="150.7" y="185.7">4</text>
<text x="155.7" y="185.7">5</text>
<text x="160.7" y="185.7">6</text>
<text x="165.7" y="185.7">7</text>
<text x="170.7" y="185.7">8</text>
<text x="12" y="186.9">90980-10792</text>
<text x="53.8" y="190.5">9</text>
<text x="56.6" y="190.5">10</text>
<text x="60.2" y="190.5">11</text>
<text x="72" y="190.5">12</text>
<text x="75.5" y="190.5">13</text>
<text x="79" y="190.5">14</text>
<text x="82.5" y="190.5">15</text>
<text x="86" y="190.5">16</text>
<text x="89.5" y="190.5">17</text>
<text x="93" y="190.5">18</text>
<text x="96.5" y="190.5">19</text>
<text x="100.1" y="190.5">20</text>
<text x="125.4" y="190.5">9</text>
<text x="128.3" y="190.5">10</text>
<text x="131.9" y="190.5">11</text>
<text x="143.6" y="190.5">12</text>
<text x="147.1" y="190.5">13</text>
<text x="150.6" y="190.5">14</text>
<text x="154.1" y="190.5">15</text>
<text x="157.6" y="190.5">16</text>
<text x="161.1" y="190.5">17</text>
<text x="164.6" y="190.5">18</text>
<text x="168.1" y="190.5">19</text>
<text x="171.7" y="190.5">20</text>
<text x="53.2" y="195">21</text>
<text x="56.7" y="195">22</text>
<text x="60.2" y="195">23</text>
<text x="72.1" y="195">24</text>
<text x="75.6" y="195">25</text>
<text x="79.1" y="195">26</text>
<text x="82.6" y="195">27</text>
<text x="86.1" y="195">28</text>
<text x="89.6" y="195">29</text>
<text x="93.1" y="195">30</text>
<text x="96.6" y="195">31</text>
<text x="100.1" y="195">32</text>
<text x="124.9" y="195">21</text>
<text x="128.4" y="195">22</text>
<text x="131.9" y="195">23</text>
<text x="143.7" y="195">24</text>
<text x="147.2" y="195">25</text>
<text x="150.7" y="195">26</text>
<text x="154.2" y="195">27</text>
<text x="157.7" y="195">28</text>
<text x="161.2" y="195">29</text>
<text x="164.7" y="195">30</text>
<text x="168.2" y="195">31</text>
<text x="171.7" y="195">32</text>
<text x="66.5" y="207.9">90980-12A48</text>
<text x="148.1" y="207.9">90980-12A47</text>
<text x="43.9" y="218.7">AF3</text>
<text x="128.3" y="218.7">AM2</text>
<text x="43.1" y="222.5">White</text>
<text x="127.7" y="222.5">White</text>
<text x="17.3" y="242.7">1</text>
<text x="20.8" y="242.7">2</text>
<text x="24.3" y="242.7">3</text>
<text x="27.8" y="242.7">4</text>
<text x="31.3" y="242.7">5</text>
<text x="34.8" y="242.7">6</text>
<text x="55.6" y="242.2">6</text>
<text x="59.1" y="242.2">5</text>
<text x="62.6" y="242.2">4</text>
<text x="66.1" y="242.2">3</text>
<text x="69.6" y="242.2">2</text>
<text x="73.1" y="242.2">1</text>
<text x="102" y="242.7">1</text>
<text x="105.5" y="242.7">2</text>
<text x="109" y="242.7">3</text>
<text x="112.5" y="242.7">4</text>
<text x="116" y="242.7">5</text>
<text x="119.5" y="242.7">6</text>
<text x="140.3" y="242.2">6</text>
<text x="143.8" y="242.2">5</text>
<text x="147.3" y="242.2">4</text>
<text x="150.8" y="242.2">3</text>
<text x="154.3" y="242.2">2</text>
<text x="157.8" y="242.2">1</text>
<text x="17.3" y="247.2">7</text>
<text x="20.8" y="247.2">8</text>
<text x="24.3" y="247.2">9</text>
<text x="27.2" y="247.2">10</text>
<text x="30.7" y="247.2">11</text>
<text x="34.1" y="247.2">12</text>
<text x="55" y="246.7">12</text>
<text x="58.6" y="246.7">11</text>
<text x="62" y="246.7">10</text>
<text x="66.1" y="246.7">9</text>
<text x="69.6" y="246.7">8</text>
<text x="73.1" y="246.7">7</text>
<text x="102" y="247.2">7</text>
<text x="105.5" y="247.2">8</text>
<text x="109" y="247.2">9</text>
<text x="111.8" y="247.2">10</text>
<text x="115.4" y="247.2">11</text>
<text x="118.8" y="247.2">12</text>
<text x="139.7" y="246.7">12</text>
<text x="143.2" y="246.7">11</text>
<text x="146.7" y="246.7">10</text>
<text x="150.8" y="246.7">9</text>
<text x="154.3" y="246.7">8</text>
<text x="157.8" y="246.7">7</text>
<text x="20.4" y="258.5">90980-12737</text>
<text x="58.7" y="261">90980-12736</text>
<text x="105.1" y="258.5">90980-12737</text>
<text x="143.4" y="261">90980-12736</text>
</g>
</svg>
